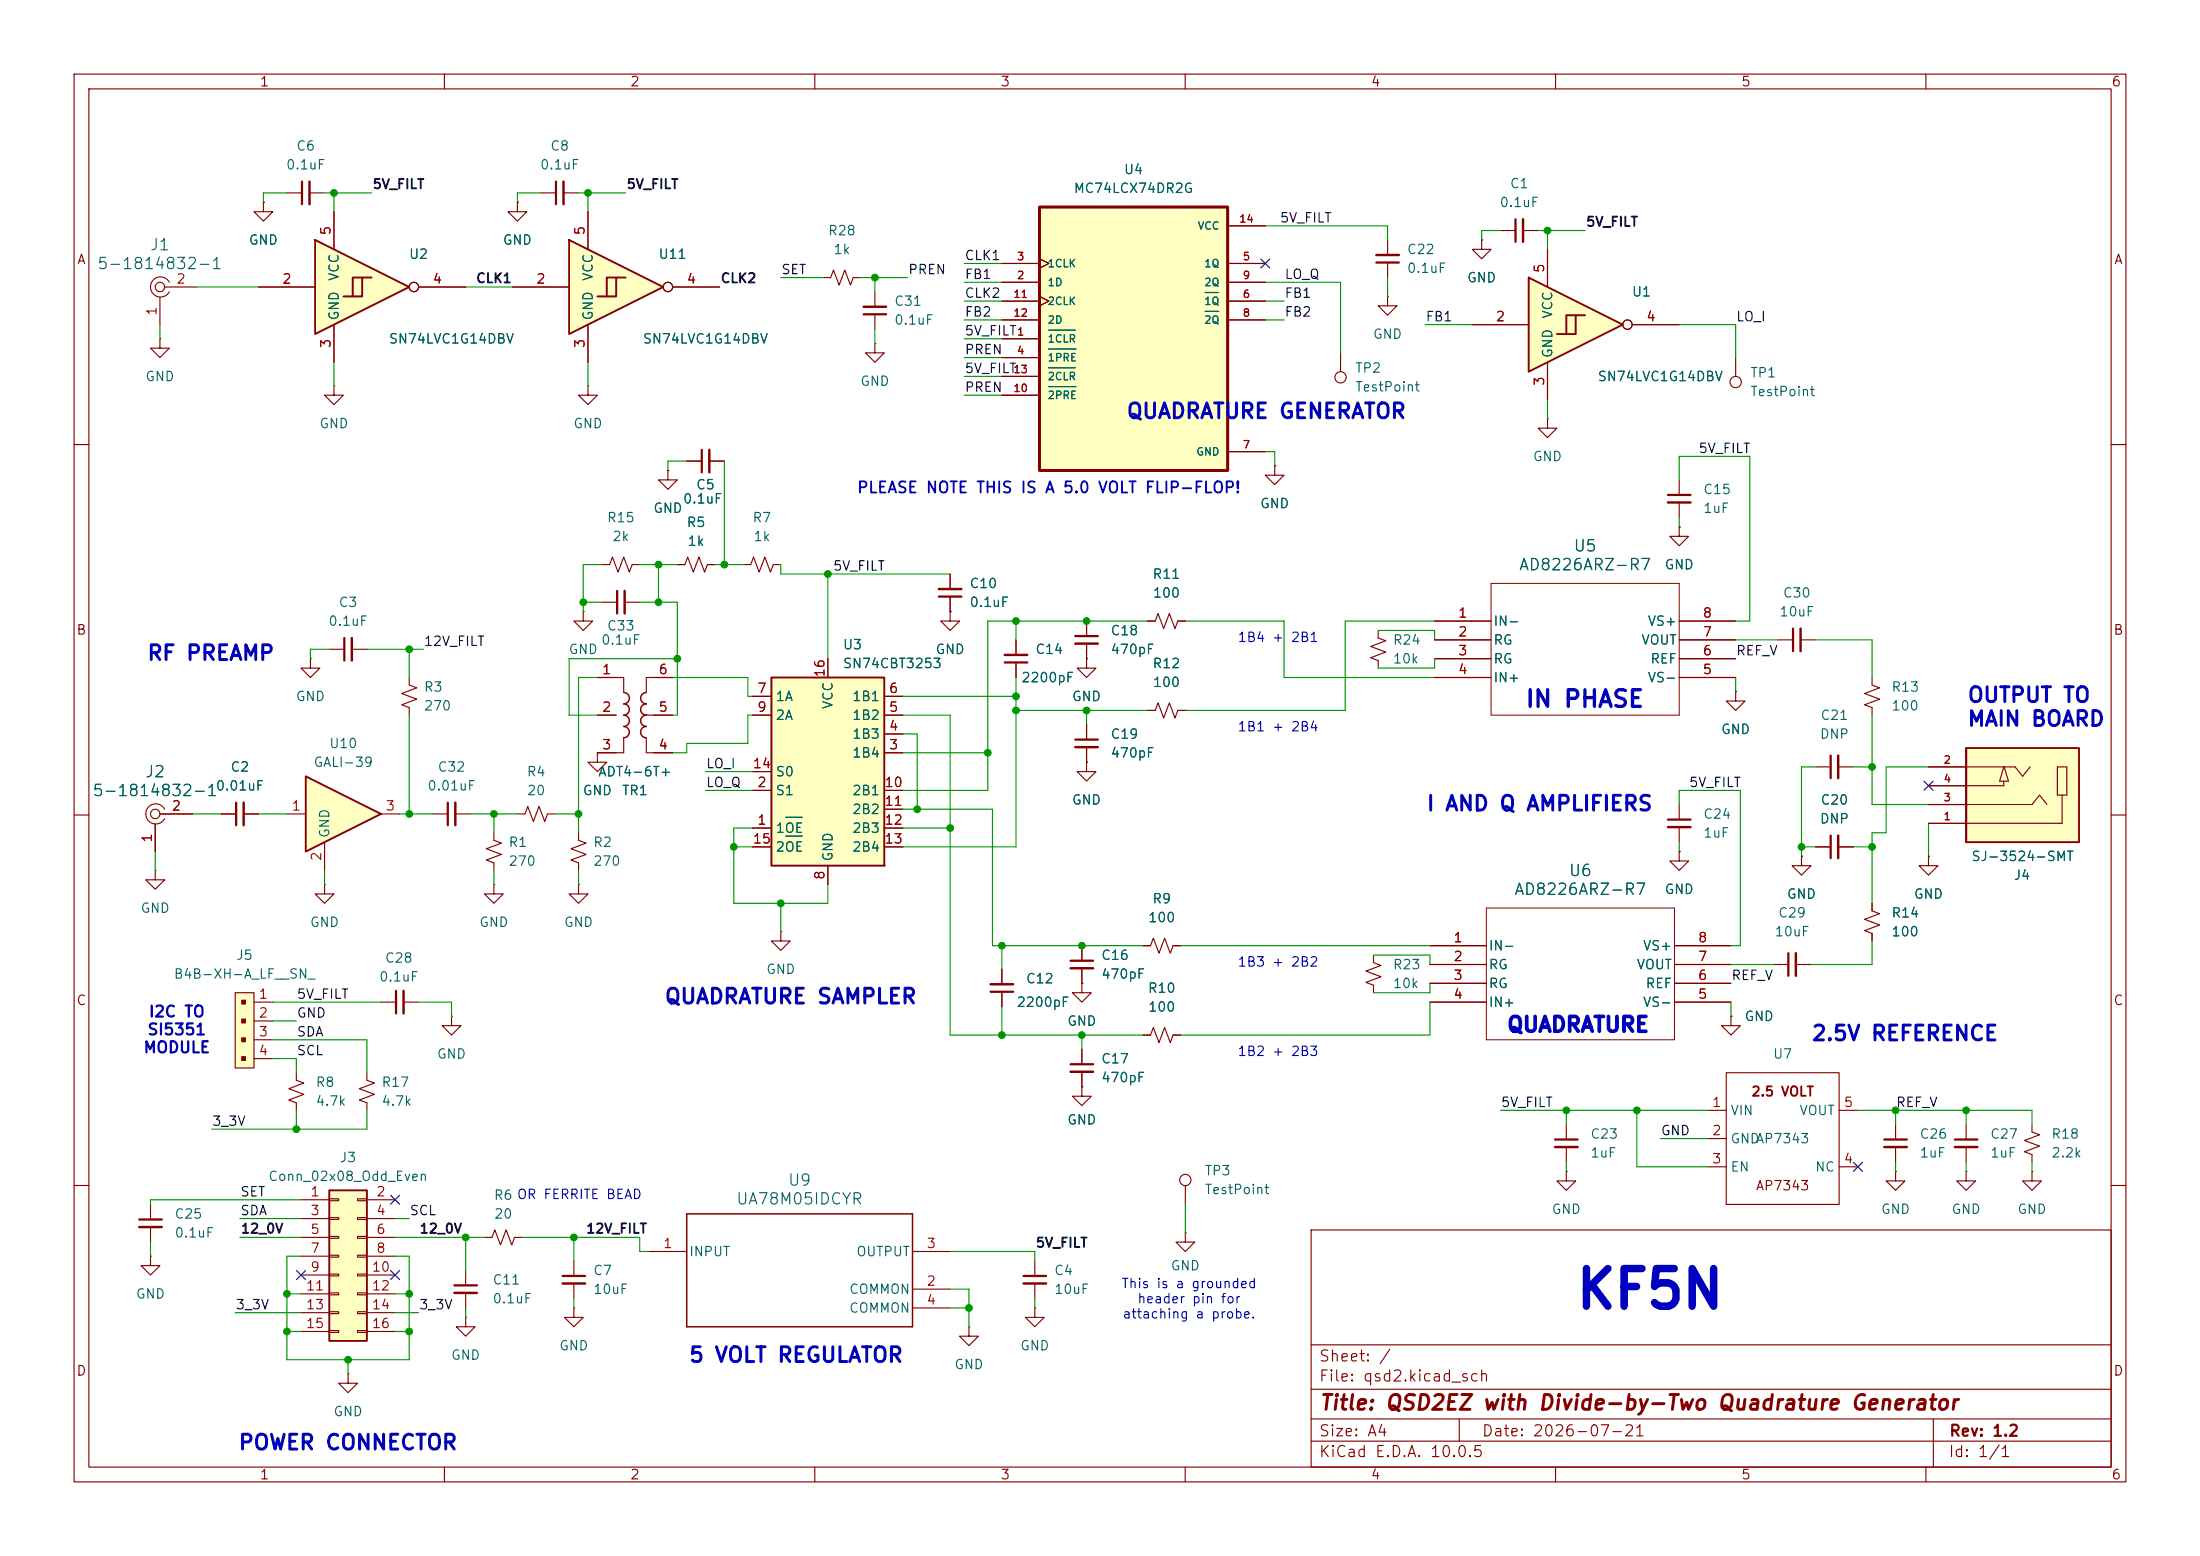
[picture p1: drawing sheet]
<svg xmlns="http://www.w3.org/2000/svg" width="297mm" height="210mm" viewBox="0 0 297 210" stroke-linecap="round" stroke-linejoin="round" font-family="sans-serif">
<g fill="none" stroke="#840000" stroke-width=".15">
<path d="M10 10h277v190h-277zM12 12h273v186h-273zM60 10v2M110 10v2M160 10v2M210 10v2M260 10v2M10 60h2M285 60h2M80.6 91.4h3.6v2.1M80.6 96.5h2.6M81.3 81.3h2"/>
<path d="M84.2 99.6v2h-3.6M84.3 81.3h2.1M87 96.5h3.8M87.2 99.6v2h3.6M90.8 91.4h-3.6v2.1M252.7 91.4v1.1l1 .3-2 .8 2 .8-2 .7 1 .4v1M10 110h2M285 110h2M10 160h2M177 166h108v32h-108zM285 160h2M60 198v2"/>
<path d="M110 198v2M160 198v2M177 194.5h108M177 191.5h108M177 187.5h108M177 181.5h108M197 191.5v3M210 198v2M260 198v2M261 191.5v6.5"/>
</g>
<path d="M84.2 93.5a.77 .77 0 0 1 .8 .7 .77 .77 0 0 1-.8 .8 .76 .76 0 0 1 .8 .8 .76 .76 0 0 1-.8 .7 .77 .77 0 0 1 .8 .8 .77 .77 0 0 1-.8 .8 .76 .76 0 0 1 .8 .7 .76 .76 0 0 1-.8 .8M87.2 95a.76 .76 0 0 0-.7 .8 .76 .76 0 0 0 .7 .7 .76 .76 0 0 0-.7 .8 .76 .76 0 0 0 .7 .7 .77 .77 0 0 0-.7 .8 .77 .77 0 0 0 .7 .8M87.2 93.5a.76 .76 0 0 0-.7 .7 .76 .76 0 0 0 .7 .8" fill="none" stroke="#840000" stroke-width=".2"/>
<path d="M83.3 79.8v3" fill="none" stroke="#840000" stroke-width=".3"/>
<path d="M84.3 79.8v3" fill="none" stroke="#840000" stroke-width=".33"/>
<path d="M265.4 101h15.3v12.7h-15.3z" fill="#ffffc2"/>
<path d="M265.4 101h15.3v12.7h-15.3zM265.4 101v12.7" fill="none" stroke="#840000" stroke-width=".25"/>
<g fill="none" stroke="#840000" stroke-width=".15">
<path d="M118.1 39.4v2M202.6 31.1h2M205.6 31.1h2M118.1 46.4v1.2h1.3l-1.3 1.3-1.3-1.3h1.3M118.1 46.4h.1M118.1 42.4v2.1M81.3 76.2h1l.4-1 .7 2 .8-2 .8 2 .3-1h1.1M90.2 63.5v1.3h1.2l-1.2 1.2-1.3-1.2h1.3M90.2 63.5h.1M91.4 76.2h1.1l.3-1 .8 2 .8-2 .7 2 .4-1h1M92.7 62.2h2M95.8 62.2h2"/>
<path d="M128.3 77.5v2M78.7 82.6v1.2h1.3l-1.3 1.3-1.2-1.3h1.2M78.7 82.6h.1M128.3 80.5v2.1M146.7 88.9v1.3h1.3l-1.3 1.2-1.3-1.2h1.3M146.7 88.9h.1M146.7 97.8v2M154.9 95.9h1.1l.3-1 .8 2 .8-2 .7 2 .4-1h1M186.1 85.1v1l1 .4-2.1 .7 2.1 .8-2.1 .8 1.1 .4v1M78.1 112.4v1l1 .4-2 .8 2 .7-2 .8 1 .4v1M80.6 101.6v1.3h1.3l-1.3 1.2-1.2-1.2h1.2M80.6 101.6h.1"/>
<path d="M146.7 102.9v1.2h1.3l-1.3 1.3-1.3-1.3h1.3M146.7 102.9h.1M146.7 100.8v2.1M260.3 103.5h11.7l1 1.3 1.1-1.3M260.3 108.6h14l1-1.3 1.1 1.3M270.5 103.5l-.5 1.9h1.1l-.5-1.9M270.5 105.4v.6h-10.2M277.7 103.5h1.3v3.8h-1.3zM278.4 107.3v3.8h-18.1M146 132.7v1.3h1.3l-1.3 1.3-1.2-1.3h1.2M146 132.7h.1M146 127.6v2.1"/>
<path d="M146 130.7v2M154.3 139.7h1l.4-1 .8 2 .7-2 .8 2 .4-1h1M154.3 127.6h1l.4-1 .8 2.1 .7-2.1 .8 2.1 .4-1.1h1M185.4 128.9v1l1 .4-2 .8 2 .7-2 .8 1 .4v1M146 146.7v1.3h1.3l-1.3 1.2-1.2-1.2h1.2M146 146.7h.1M146 141.6v2M146 144.7v2M211.5 158.1v1.3h1.2l-1.2 1.3-1.3-1.3h1.3M211.5 158.1h.1M139.7 170.2v2M139.7 173.2v2.1"/>
<path d="M160 166.4v1.2h1.3l-1.3 1.3-1.3-1.3h1.3M160 166.4h.1M160 160v2.6"/>
<circle cx="160" cy="159.3" r=".76"/>
</g>
<path d="M204.6 29.6v3M116.6 42.4h3M94.7 60.7v3.1M126.7 80.5h3.1M145.2 99.8h3M144.5 129.7h3.1M144.5 143.6h3.1M138.2 172.2h3" fill="none" stroke="#840000" stroke-width=".3"/>
<path d="M205.6 29.6v3M116.6 41.4h3M95.8 60.7v3.1M126.7 79.5h3.1M145.2 100.8h3M144.5 130.7h3.1M144.5 144.7h3.1M138.2 173.2h3" fill="none" stroke="#840000" stroke-width=".33"/>
<path d="M42.5 32.4l12.7 6.3-12.7 6.4z" fill="#ffffc2"/>
<path d="M42.5 32.4l12.7 6.3-12.7 6.4zM48.9 37.5v2.5h-2.5M50.2 37.5h-2.6v2.5" fill="none" stroke="#840000" stroke-width=".25"/>
<g fill="none" stroke="#840000" stroke-width=".15">
<path d="M22.2 38.7h4.5M22.9 38.1a1.35 1.35 0 0 0-2.1-.4 1.35 1.35 0 0 0 0 2.1 1.35 1.35 0 0 0 2.1-.4M34.9 38.7h7.6M35.6 27.3v1.3h1.2l-1.2 1.2-1.3-1.2h1.3M35.6 27.3h.1M38.7 26h2.1M41.8 26h2M45.1 28.6v5.1M56.5 38.7h6.4M69.8 27.3v1.3h1.3l-1.3 1.2-1.2-1.2h1.2M69.8 27.3h.1M73 26h2.1"/>
<path d="M76.1 26h2M111.1 37.5h1l.4-1.1 .8 2.1 .7-2.1 .8 2.1 .4-1h1M21.6 45.7v1.3h1.3l-1.3 1.3-1.3-1.3h1.3M21.6 45.7h.1M21.6 40.1v3.7M45.1 52.1v1.2h1.3l-1.3 1.3-1.3-1.3h1.3M45.1 52.1h.1M45.1 43.8v5.1M128.3 82.6v1.2h1.2l-1.2 1.3-1.3-1.3h1.3M128.3 82.6h.1M234.3 93.3v1.3h1.3l-1.3 1.3-1.3-1.3h1.3M234.3 93.3h.1"/>
<path d="M243.2 115.6v1.2h1.3l-1.3 1.3-1.3-1.3h1.3M243.2 115.6h.1M245.1 114.3h2M245.1 103.5h2M248.2 114.3h2M248.2 103.5h2M233.7 137.2v1.2h1.2l-1.2 1.3-1.3-1.3h1.3M233.7 137.2h.1M239.4 130.2h2M242.4 130.2h2.1M211.5 151.8v2M211.5 154.8v2"/>
<path d="M230.5 149.9h2.5M230.5 153.7h2.5M230.5 157.5h2.5M233 144.8h15.3v17.8h-15.3zM248.3 149.9h2.5M248.3 157.5h2.5M255.9 158.1v1.3h1.3l-1.3 1.3-1.3-1.3h1.3M255.9 158.1h.1M255.9 151.8v2M255.9 154.8v2M265.4 158.1v1.3h1.3l-1.3 1.3-1.2-1.3h1.2M265.4 158.1h.1"/>
<path d="M265.4 151.8v2M265.4 154.8v2M274.3 158.1v1.3h1.3l-1.3 1.3-1.3-1.3h1.3M274.3 158.1h.1M274.3 151.8v1l1 .4-2 .7 2 .8-2 .7 1 .4v1"/>
<circle cx="21.6" cy="38.7" r=".63"/>
<circle cx="55.9" cy="38.7" r=".63"/>
</g>
<path d="M40.8 24.5v3.1M75.1 24.5v3.1M247.1 102v3M247.1 112.8v3M241.4 128.7v3M209.9 153.8h3.1M254.4 153.8h3M263.9 153.8h3.1" fill="none" stroke="#840000" stroke-width=".3"/>
<path d="M41.8 24.5v3.1M76.1 24.5v3.1M248.2 102v3M248.2 112.8v3M242.4 128.7v3M209.9 154.8h3.1M254.4 154.8h3M263.9 154.8h3.1" fill="none" stroke="#840000" stroke-width=".33"/>
<path d="M76.8 32.4l12.7 6.3-12.7 6.4z" fill="#ffffc2"/>
<path d="M76.8 32.4l12.7 6.3-12.7 6.4zM83.2 37.5v2.5h-2.6M84.5 37.5h-2.6v2.5" fill="none" stroke="#840000" stroke-width=".25"/>
<g fill="none" stroke="#840000" stroke-width=".15">
<path d="M69.2 38.7h7.6M79.4 28.6v5.1M90.8 38.7h6.4M79.4 52.1v1.2h1.2l-1.2 1.3-1.3-1.3h1.3M79.4 52.1h.1M79.4 43.8v5.1M187.3 40v1.3h1.3l-1.3 1.2-1.2-1.2h1.2M187.3 40h.1M208.9 56.5v1.3h1.3l-1.3 1.3-1.3-1.3h1.3M208.9 56.5h.1M226.7 64.8v2M226.7 67.8v2.1"/>
<path d="M55.2 91.4v1.1l1.1 .3-2.1 .8 2.1 .8-2.1 .7 1 .4v1M146.7 83.8v2.1M146.7 86.9v2M240 86.4h2.1M243.1 86.4h2M226.7 114.9v1.3h1.3l-1.3 1.3-1.3-1.3h1.3M226.7 114.9h.1M226.7 108.6v2M226.7 111.6v2.1M260.3 115.6v1.2h1.3l-1.3 1.3-1.2-1.3h1.2M260.3 115.6h.1M193 127.6h7.7"/>
<path d="M193 130.2h7.7M193 132.7h7.7M193 135.3h7.7M226.1 127.6h7.6M226.1 130.2h7.6M226.1 132.7h7.6M226.1 135.3h7.6M252.7 121.9v1l1 .4-2 .8 2 .7-2 .8 1 .4v1M62.9 171.5v2M62.9 174.5v2M65.4 167h1l.4-1 .8 2 .7-2 .8 2 .4-1h1M87.6 168.9h5.1"/>
<path d="M123.2 168.9h5.1M123.2 174h5.1M123.2 176.5h5.1"/>
<circle cx="90.2" cy="38.7" r=".63"/>
</g>
<path d="M200.7 122.6h25.4v17.7h-25.4z" fill="none" stroke="#840000" stroke-width=".14"/>
<path d="M225.2 66.8h3M145.2 85.9h3M242.1 84.8v3.1M225.2 110.6h3M61.3 173.5h3.1" fill="none" stroke="#840000" stroke-width=".3"/>
<path d="M225.2 67.8h3M145.2 86.9h3M243.1 84.8v3.1M225.2 111.6h3M61.3 174.5h3.1" fill="none" stroke="#840000" stroke-width=".33"/>
<path d="M92.7 163.8h30.5v15.3h-30.5z" fill="none" stroke="#840000" stroke-width=".2"/>
<path d="M41.3 104.8l10.1 5.1-10.1 5z" fill="#ffffc2"/>
<path d="M41.3 104.8l10.1 5.1-10.1 5z" fill="none" stroke="#840000" stroke-width=".25"/>
<path d="M100.3 76.2h1l.4-1 .8 2 .8-2 .7 2 .4-1h1M226.7 71.1v1.3h1.3l-1.3 1.3-1.3-1.3h1.3M226.7 71.1h.1M41.9 88.9v1.3h1.3l-1.3 1.2-1.3-1.2h1.3M41.9 88.9h.1M38.7 109.9h2.6M43.8 113.7v3.8M51.4 109.9h2.6" fill="none" stroke="#840000" stroke-width=".15"/>
<path d="M206.4 37.5l12.7 6.3-12.7 6.4z" fill="#ffffc2"/>
<path d="M206.4 37.5l12.7 6.3-12.7 6.4zM212.7 42.5v2.6h-2.5M214 42.5h-2.5v2.6" fill="none" stroke="#840000" stroke-width=".25"/>
<g fill="none" stroke="#840000" stroke-width=".15">
<path d="M208.9 33.7v5M198.8 43.8h7.6M208.9 48.9v5.1M220.3 43.8h6.4M234.3 48.3v2.5M44.4 87.6h2.1M47.5 87.6h2M154.9 83.8h1.1l.3-1 .8 2 .8-2 .7 2 .4-1h1M21 111.3v3.6M21.6 109.9h4.4M22.2 109.2a1.35 1.35 0 0 0-2-.4 1.35 1.35 0 0 0 0 2.1 1.35 1.35 0 0 0 2-.4M139.7 176.5v1.3h1.3l-1.3 1.3-1.3-1.3h1.3"/>
<path d="M139.7 176.5h.1"/>
<circle cx="219.7" cy="43.8" r=".63"/>
<circle cx="234.3" cy="51.6" r=".76"/>
<circle cx="21" cy="109.9" r=".63"/>
</g>
<path d="M46.5 86.1v3.1" fill="none" stroke="#840000" stroke-width=".3"/>
<path d="M47.5 86.1v3.1" fill="none" stroke="#840000" stroke-width=".33"/>
<path d="M44.4 160.7h5.1v20.3h-5.1z" fill="#ffffc2"/>
<path d="M44.4 160.7h5.1v20.3h-5.1z" fill="none" stroke="#840000" stroke-width=".25"/>
<g fill="none" stroke="#840000" stroke-width=".15">
<path d="M187.3 32.4v2M187.3 35.4v2.1M200 32.4v1.3h1.3l-1.3 1.2-1.2-1.2h1.2M200 32.4h.1M193.7 83.8h7.6M193.7 86.4h7.6M193.7 88.9h7.6M193.7 91.4h7.6M226.7 83.8h7.6M226.7 86.4h7.6M226.7 88.9h7.6M226.7 91.4h7.6"/>
<path d="M21 117.5v1.2h1.2l-1.2 1.3-1.3-1.3h1.3M21 117.5h.1M29.8 109.9h2.1M32.9 109.9h2M69.8 109.9h1.1l.3-1.1 .8 2.1 .8-2.1 .7 2.1 .4-1h1M40 144.8v1l1 .4-2 .7 2 .8-2 .8 1 .3v1.1M20.3 162.6v2M20.3 165.6v2M40.6 161.9h3.8M40.6 164.5h3.8M40.6 167h3.8M40.6 169.5h3.8"/>
<path d="M40.6 172.1h3.8M40.6 174.6h3.8M40.6 177.2h3.8M40.6 179.7h3.8M44.4 161.8h1.3v.3h-1.3zM44.4 164.3h1.3v.3h-1.3zM44.4 166.9h1.3v.2h-1.3zM44.4 169.4h1.3v.3h-1.3zM44.4 172h1.3v.2h-1.3zM44.4 174.5h1.3v.3h-1.3zM44.4 177h1.3v.3h-1.3zM44.4 179.6h1.3v.2h-1.3z"/>
<path d="M48.3 161.8h1.2v.3h-1.2zM48.3 164.3h1.2v.3h-1.2zM48.3 166.9h1.2v.2h-1.2zM48.3 169.4h1.2v.3h-1.2zM48.3 172h1.2v.2h-1.2zM48.3 174.5h1.2v.3h-1.2zM48.3 177h1.2v.3h-1.2zM48.3 179.6h1.2v.2h-1.2zM49.5 161.9h3.8M49.5 164.5h3.8M49.5 167h3.8M49.5 169.5h3.8"/>
<path d="M49.5 172.1h3.8M49.5 174.6h3.8M49.5 177.2h3.8M49.5 179.7h3.8M62.9 177.8v1.3h1.2l-1.2 1.2-1.3-1.2h1.3M62.9 177.8h.1M77.5 176.5v1.3h1.2l-1.2 1.3-1.3-1.3h1.3M77.5 176.5h.1M77.5 170.2v2M77.5 173.2v2.1M130.8 179.1v1.2h1.3l-1.3 1.3-1.3-1.3h1.3M130.8 179.1h.1"/>
</g>
<path d="M185.8 35.4h3M31.9 108.3v3.1M18.8 164.6h3M75.9 172.2h3.1" fill="none" stroke="#840000" stroke-width=".3"/>
<path d="M185.8 34.4h3M32.9 108.3v3.1M18.8 165.6h3M75.9 173.2h3.1" fill="none" stroke="#840000" stroke-width=".33"/>
<path d="M201.3 78.7h25.4v17.8h-25.4z" fill="none" stroke="#840000" stroke-width=".14"/>
<path d="M104.1 91.4h15.3v25.4h-15.3z" fill="#ffffc2"/>
<path d="M104.1 91.4h15.3v25.4h-15.3z" fill="none" stroke="#840000" stroke-width=".25"/>
<g fill="none" stroke="#840000" stroke-width=".15">
<path d="M101.6 96.5h2.5M101.6 94h2.5M111.8 88.9v2.5M119.4 99.1h2.5M119.4 96.5h2.5M119.4 94h2.5M137.2 86.4v2M137.2 89.4v2M58.4 109.9h2.1M61.5 109.9h2M66.7 112.4v1l1 .4-2 .8 2 .7-2 .8 1 .4v1M101.6 111.8h2.5"/>
<path d="M101.6 106.7h2.5M101.6 114.3h2.5M101.6 104.1h2.5M111.8 116.8v2.6M119.4 116.8h.1M119.4 111.8h2.5M119.4 106.7h2.5M119.4 101.6h2.5M119.4 109.2h2.5M119.4 114.3h2.5M20.3 169.5v1.3h1.3l-1.3 1.3-1.3-1.3h1.3M20.3 169.5h.1"/>
</g>
<path d="M106.1 110.3h2.2M106.1 112.9h2.2" fill="none" stroke="#006464" stroke-width=".15"/>
<path d="M135.6 89.4h3.1M60.5 108.3v3.1" fill="none" stroke="#840000" stroke-width=".3"/>
<path d="M135.6 88.4h3.1M61.5 108.3v3.1" fill="none" stroke="#840000" stroke-width=".33"/>
<path d="M31.7 134h2.6v10.1h-2.6z" fill="#ffffc2"/>
<g fill="none" stroke="#840000" stroke-width=".15">
<path d="M181 47.6v2.6M43.8 119.4v1.3h1.3l-1.3 1.2-1.3-1.2h1.3M43.8 119.4h.1M78.1 119.4v1.3h1.3l-1.3 1.2-1.3-1.2h1.3M78.1 119.4h.1M31.7 134h2.6v10.1h-2.6zM34.3 135.3h2.5M34.3 137.8h2.5M105.4 125.7v1.3h1.3l-1.3 1.3-1.3-1.3h1.3M105.4 125.7h.1M34.3 140.3h2.5M34.3 142.9h2.5"/>
<path d="M47 185.4v1.3h1.3l-1.3 1.3-1.3-1.3h1.3M47 185.4h.1"/>
<circle cx="181" cy="50.9" r=".76"/>
</g>
<g fill="#840000" stroke="#840000" stroke-width=".15">
<path d="M32.6 135h.5v.5h-.5z"/>
<path d="M32.6 137.5h.5v.5h-.5z"/>
<path d="M32.6 140.1h.5v.5h-.5z"/>
<path d="M32.6 142.6h.5v.5h-.5z"/>
</g>
<path d="M140.3 27.9h25.4v35.6h-25.4z" fill="#ffffc2"/>
<path d="M140.3 27.9h25.4v35.6h-25.4z" fill="none" stroke="#840000" stroke-width=".41"/>
<g fill="none" stroke="#840000" stroke-width=".15">
<path d="M34.9 38.7h7.6M35.6 27.3h.1M45.1 28.6v5.1M56.5 38.7h6.4M69.2 38.7h7.6M69.8 27.3h.1M79.4 28.6v5.1M90.8 38.7h6.4M135.3 38.1h5M135.3 35.6h5M140.3 34.9l1.3 .7-1.3 .6M165.7 38.1h5.1"/>
<path d="M165.7 35.6h5.1M165.7 30.5h5.1M200 32.4h.1M208.9 33.7v5M45.1 43.8v5.1M79.4 43.8v5.1M135.3 45.7h5M135.3 48.3h5M135.3 40.6h5M135.3 43.2h5M135.3 53.3h5M135.3 50.8h5"/>
<path d="M140.3 40l1.3 .6-1.3 .7M165.7 40.6h5.1M165.7 43.2h5.1M198.8 43.8h7.6M208.9 48.9v5.1M220.3 43.8h6.4M90.2 63.5h.1M91.4 76.2h1.1M92.7 62.2h2M95.5 76.2h1M95.8 62.2h2M128.3 77.5v2"/>
<path d="M165.7 61h5.1M172.1 62.9v1.2h1.3l-1.3 1.3-1.3-1.3h1.3M172.1 62.9h.1M226.7 71.1h.1M80.6 91.4h2.6M80.6 96.5h2.6M88.3 91.4h2.5M88.3 96.5h2.5M101.6 96.5h2.5M101.6 94h2.5M111.8 88.9v2.5M119.4 99.1h2.5"/>
<path d="M119.4 96.5h2.5M119.4 94h2.5M128.3 82.6h.1M128.3 80.5v2.1M137.2 86.4v2M137.2 89.4v2M146.7 88.9h.1M146.7 83.8v2.1M146.7 86.9v2M146.7 97.8v2M154.9 83.8h1.1M154.9 95.9h1.1"/>
<path d="M159 83.8h1M159 95.9h1M193.7 83.8h7.6M193.7 86.4h7.6M193.7 88.9h7.6M193.7 91.4h7.6M226.7 83.8h7.6M226.7 86.4h7.6M226.7 88.9h7.6M226.7 91.4h7.6M234.3 93.3h.1M21 111.3v3.6"/>
<path d="M21.6 109.9h4.4M29.8 109.9h2.1M32.9 109.9h2M66.7 119.4v1.3h1.2l-1.2 1.2-1.3-1.2h1.3M66.7 119.4h.1M80.6 101.6h.1M80.6 101.6h2.6M88.3 101.6h2.5M101.6 114.3h2.5M101.6 111.8h2.5M101.6 106.7h2.5M101.6 104.1h2.5"/>
<path d="M111.8 116.8v2.6M119.4 114.3h2.5M119.4 111.8h2.5M119.4 106.7h2.5M119.4 101.6h2.5M119.4 109.2h2.5M146.7 102.9h.1M146.7 100.8v2.1M226.7 114.9h.1M243.2 115.6h.1M245.1 114.3h2M248.2 114.3h2"/>
<path d="M260.3 115.6h.1M260.3 111.1h5.1M260.3 103.5h5.1M260.3 108.6h5.1M260.3 106h5.1M51.4 135.3h2.1M54.5 135.3h2M61 137.2v1.2h1.2l-1.2 1.3-1.3-1.3h1.3M61 137.2h.1M135.3 130.8v2M135.3 133.9v2M146 132.7h.1"/>
<path d="M146 127.6v2.1M146 130.7v2M154.3 127.6h1M154.3 139.7h1M158.4 127.6h1M158.4 139.7h1M193 135.3h7.7M193 127.6h7.7M193 130.2h7.7M193 132.7h7.7M226.1 135.3h7.6M226.1 127.6h7.6"/>
<path d="M226.1 130.2h7.6M226.1 132.7h7.6M233.7 137.2h.1M252.7 121.9v1M252.7 126v1M49.5 144.8v1l1 .4-2 .7 2 .8-2 .8 1 .3v1.1M146 146.7h.1M146 141.6v2M146 144.7v2"/>
<circle cx="55.9" cy="38.7" r=".63"/>
<circle cx="90.2" cy="38.7" r=".63"/>
<circle cx="219.7" cy="43.8" r=".63"/>
</g>
<path d="M162.7 39.5h1.8M141.6 44.6h3.6M141.6 47.1h3.7M141.6 52.2h3.7M141.6 49.6h3.6M162.7 42h1.8M106.1 110.3h2.2M106.1 112.9h2.2" fill="none" stroke="#006464" stroke-width=".15"/>
<path d="M53.5 133.7v3.1M133.7 133.9h3.1" fill="none" stroke="#840000" stroke-width=".3"/>
<path d="M54.5 133.7v3.1M133.7 132.8h3.1" fill="none" stroke="#840000" stroke-width=".33"/>
<g fill="none" stroke="#009600" stroke-width=".15">
<path d="M26.7 38.7h8.2M38.7 26h-3.1v1.3M43.8 26h6.4M45.1 26v2.6M62.9 38.7h6.3M73 26h-3.2v1.3M78.1 26h6.4M79.4 26v2.6M105.4 37.5h5.7M116.2 37.5h6.4M118.1 37.5v1.9M130.2 38.1h5.1"/>
<path d="M130.2 35.6h5.1M170.8 38.1h10.2v9.5M170.8 30.5h16.5v1.9M187.3 37.5v2.5M202.6 31.1h-2.6v1.3M207.6 31.1h6.4M208.9 31.1v2.6M21.6 43.8v1.9M45.1 48.9v3.2M79.4 48.9v3.2M118.1 44.5v1.9M130.2 40.6h5.1"/>
<path d="M130.2 43.2h5.1M130.2 45.7h5.1M130.2 48.3h5.1M130.2 50.8h5.1M130.2 53.3h5.1M170.8 40.6h2.6M170.8 43.2h2.6M192.4 43.8h6.4M208.9 54v2.5M226.7 43.8h7.6v4.5M81.3 76.2h-2.6v6.4M86.4 76.2h5"/>
<path d="M88.9 76.2v5.1M92.7 62.2h-2.5v1.3M96.5 76.2h3.8M97.8 62.2v14M105.4 76.2v1.3h22.9M111.8 77.5v11.4M170.8 61h1.3v1.9M226.7 64.8v-3.2h9.5v22.2h-1.9M226.7 69.9v1.2M44.4 87.6h-2.5v1.3M49.5 87.6h7.6M55.2 87.6v3.8"/>
<path d="M55.2 96.5v13.4M78.7 81.3h2.6M80.6 91.4h-2.5v21M86.4 81.3h5v15.2h-.6M90.8 91.4h10.2v2.6h.6M91.4 88.9h-14.6v7.6h3.8M101.6 96.5h-.6v3.8h-8.3v1.3h-1.9M121.9 96.5h6.4v43.2h26M121.9 99.1h1.9v10.1M121.9 94h15.3M137.2 83.8v2.6M137.2 91.4v22.9h-15.3"/>
<path d="M137.2 95.9h17.7M146.7 95.9v1.9M154.9 83.8h-21.6v22.9h-11.4M160 83.8h13.4v7.6h20.3M186.1 85.1h7.6v1.3M193.7 83.8h-12.1v12.1h-21.6M193.7 88.9v1.3h-7.6M234.3 86.4h5.7M234.3 91.4v1.9M245.1 86.4h7.6v5M252.7 96.5v12.1h7.6M21 114.9v2.6"/>
<path d="M26 109.9h3.8M34.9 109.9h3.8M43.8 117.5v1.9M54 109.9h4.4M63.5 109.9h6.3M66.7 109.9v2.5M66.7 117.5v1.9M74.9 109.9h3.2M78.1 117.5v1.9M95.2 106.7h6.4M95.2 104.1h6.4M99.1 114.3h2.5"/>
<path d="M101.6 111.8h-2.5v10.1h12.7v-2.5M121.9 109.2h12.1v18.4h20.3M121.9 111.8h6.4M121.9 101.6h11.4M226.7 108.6v-1.9h8.2v20.9h-1.2M226.7 113.7v1.2M243.2 114.3h1.9M245.1 103.5h-1.9v12.1M250.2 114.3h2.5M250.2 103.5h2.5M260.3 103.5h-5.7v8.9h-1.9v9.5M260.3 111.1v4.5"/>
<path d="M36.8 135.3h14.6M36.8 137.8h3.2M56.5 135.3h4.5v1.9M105.4 121.9v3.8M135.3 127.6v3.2M135.3 135.9v3.8M146 139.7v1.9M159.4 127.6h33.6M185.4 128.9h7.6v1.3M193 135.3v4.4h-33.6M193 132.7v1.3h-7.6M233.7 135.3v1.9"/>
<path d="M233.7 130.2h5.7M252.7 127v3.2h-8.2M36.8 140.3h12.7v4.5M36.8 142.9h3.2v1.9M40 149.9v2.5M49.5 149.9v2.5h-20.9M202.6 149.9h27.9M211.5 149.9v1.9M211.5 156.8v1.3M221 149.9v7.6h9.5M224.2 153.7h6.3M250.8 149.9h23.5v1.9"/>
<path d="M255.9 149.9v1.9M255.9 156.8v1.3M265.4 149.9v1.9M265.4 156.8v1.3M274.3 156.8v1.3M20.3 167.6v1.9M31.7 177.2h8.9M32.4 167h8.2M32.4 164.5h8.2M38.7 174.6h1.9M38.7 179.7h1.9M40.6 169.5h-1.9v14h16.5v-14h-1.9"/>
<path d="M40.6 161.9h-20.3v.7M53.3 167h12.1M53.3 164.5h1.9M53.3 174.6h1.9M53.3 179.7h1.9M53.3 177.2h3.2M62.9 167v4.5M62.9 176.5v1.3M70.5 167h15.9v1.9h1.2M77.5 167v3.2M77.5 175.3v1.2M128.3 174h2.5v5.1"/>
<path d="M128.3 176.5h2.5M128.3 168.9h11.4v1.3M139.7 175.3v1.2M160 162.6v3.8M47 183.5v1.9"/>
</g>
<path d="M170.2 35l1.2 1.2M171.4 35l-1.2 1.2M259.7 105.4l1.3 1.3M261 105.4l-1.3 1.3M250.2 156.9l1.2 1.2M251.4 156.9l-1.2 1.2M40 171.5l1.2 1.2M41.2 171.5l-1.2 1.2M52.7 161.3l1.2 1.2M52.7 171.5l1.2 1.2M53.9 161.3l-1.2 1.2M53.9 171.5l-1.2 1.2" fill="none" stroke="#000084" stroke-width=".15"/>
<g fill="#009600" stroke="#009600" stroke-width=".14">
<circle cx="208.9" cy="31.1" r=".46"/>
<circle cx="146.7" cy="83.8" r=".46"/>
<circle cx="111.8" cy="77.5" r=".46"/>
<circle cx="97.8" cy="76.2" r=".46"/>
<circle cx="137.2" cy="83.8" r=".46"/>
<circle cx="118.1" cy="37.5" r=".46"/>
<circle cx="146.7" cy="95.9" r=".46"/>
<circle cx="123.8" cy="109.2" r=".46"/>
<circle cx="137.2" cy="95.9" r=".46"/>
<circle cx="133.3" cy="101.6" r=".46"/>
<circle cx="135.3" cy="127.6" r=".46"/>
<circle cx="137.2" cy="94" r=".46"/>
<circle cx="128.3" cy="111.8" r=".46"/>
<circle cx="252.7" cy="103.5" r=".46"/>
<circle cx="252.7" cy="114.3" r=".46"/>
<circle cx="243.2" cy="114.3" r=".46"/>
<circle cx="255.9" cy="149.9" r=".46"/>
<circle cx="265.4" cy="149.9" r=".46"/>
<circle cx="211.5" cy="149.9" r=".46"/>
<circle cx="221" cy="149.9" r=".46"/>
<circle cx="55.2" cy="87.6" r=".46"/>
<circle cx="55.2" cy="109.9" r=".46"/>
<circle cx="130.8" cy="176.5" r=".46"/>
<circle cx="77.5" cy="167" r=".46"/>
<circle cx="40" cy="152.4" r=".46"/>
<circle cx="38.7" cy="174.6" r=".46"/>
<circle cx="38.7" cy="179.7" r=".46"/>
<circle cx="47" cy="183.5" r=".46"/>
<circle cx="55.2" cy="174.6" r=".46"/>
<circle cx="55.2" cy="179.7" r=".46"/>
<circle cx="62.9" cy="167" r=".46"/>
<circle cx="146" cy="139.7" r=".46"/>
<circle cx="135.3" cy="139.7" r=".46"/>
<circle cx="146" cy="127.6" r=".46"/>
<circle cx="105.4" cy="121.9" r=".46"/>
<circle cx="45.1" cy="26" r=".46"/>
<circle cx="79.4" cy="26" r=".46"/>
<circle cx="78.7" cy="81.3" r=".46"/>
<circle cx="88.9" cy="81.3" r=".46"/>
<circle cx="88.9" cy="76.2" r=".46"/>
<circle cx="91.4" cy="88.9" r=".46"/>
<circle cx="99.1" cy="114.3" r=".46"/>
<circle cx="78.1" cy="109.9" r=".46"/>
<circle cx="66.7" cy="109.9" r=".46"/>
</g>
<text font-size="5.1" fill="#0000c2" x="212.5" y="177.8">KF5N</text>
<text font-size="2.3" fill="#0000c2" x="205.8" y="96">IN PHASE</text>
<g font-size="2" fill="#0000c2">
<text x="152" y="57">QUADRATURE GENERATOR</text>
<text x="19.7" y="89.6">RF PREAMP</text>
<text x="265.5" y="95.3">OUTPUT TO</text>
<text x="265.5" y="98.5">MAIN BOARD</text>
<text x="192.5" y="109.9">I AND Q AMPLIFIERS</text>
<text x="89.6" y="136">QUADRATURE SAMPLER</text>
<text x="203.3" y="139.8">QUADRATURE</text>
<text x="244.5" y="141">2.5V REFERENCE</text>
<text x="92.9" y="184.4">5 VOLT REGULATOR</text>
<text x="32.1" y="196.2">POWER CONNECTOR</text>
</g>
<text font-size="2" fill="#840000" x="178" y="190.8">Title: QSD2EZ with Divide-by-Two Quadrature Generator</text>
<g font-size="1.5" fill="#006464">
<text x="20.1" y="34.2">J1</text>
<text x="13" y="36.7">5-1814832-1</text>
<text x="205" y="77.4">AD8226ARZ-R7</text>
<text x="212.3" y="74.8">U5</text>
<text x="12.4" y="107.8">5-1814832-1</text>
<text x="19.5" y="105.3">J2</text>
<text x="211.7" y="118.6">U6</text>
<text x="204.3" y="121.2">AD8226ARZ-R7</text>
<text x="106.3" y="160.4">U9</text>
<text x="99.3" y="163">UA78M05IDCYR</text>
</g>
<g font-size="1.5" fill="#0000c2">
<text x="115.6" y="66.9">PLEASE NOTE THIS IS A 5.0 VOLT FLIP-FLOP!</text>
<text x="20" y="137.7">I2C TO</text>
<text x="19.3" y="142.5">MODULE</text>
<text x="19.8" y="140.1">SI5351</text>
</g>
<g font-size="1.5" fill="#840000">
<text x="178" y="184.1">Sheet: /</text>
<text x="178" y="186.8">File: qsd2.kicad_sch</text>
<text x="178" y="197">KiCad E.D.A. 10.0.5</text>
<text x="178" y="194.2">Size: A4</text>
<text x="200" y="194.2">Date: 2026-07-21</text>
<text x="263" y="197">Id: 1/1</text>
<text x="263" y="194.2">Rev: 1.2</text>
</g>
<g font-size="1.3" fill="#840000">
<text x="35" y="12">1</text>
<text x="85" y="12">2</text>
<text x="135" y="12">3</text>
<text x="185" y="12">4</text>
<text x="235" y="12">5</text>
<text x="285" y="12">6</text>
<text x="10.3" y="36">A</text>
<text x="285.3" y="36">A</text>
<text x="10.2" y="86">B</text>
<text x="285.2" y="86">B</text>
<text x="10.2" y="136">C</text>
<text x="285.2" y="136">C</text>
<text x="236.3" y="148.3">2.5 VOLT</text>
<text x="236.9" y="161">AP7343</text>
<text x="10.2" y="186">D</text>
<text x="285.2" y="186">D</text>
<text x="35" y="200">1</text>
<text x="85" y="200">2</text>
<text x="135" y="200">3</text>
<text x="185" y="200">4</text>
<text x="235" y="200">5</text>
<text x="285" y="200">6</text>
</g>
<g font-size="1.3" fill="#006464">
<text x="38.5" y="23.2">0.1uF</text>
<text x="39.9" y="20.6">C6</text>
<text x="72.8" y="23.2">0.1uF</text>
<text x="74.2" y="20.6">C8</text>
<text x="151.6" y="23.8">U4</text>
<text x="144.9" y="26.4">MC74LCX74DR2G</text>
<text x="202.4" y="28.3">0.1uF</text>
<text x="203.7" y="25.7">C1</text>
<text x="33.5" y="33.3">GND</text>
<text x="55.1" y="35.3">U2</text>
<text x="67.8" y="33.3">GND</text>
<text x="88.8" y="35.3">U11</text>
<text x="111.7" y="32.1">R28</text>
<text x="112.4" y="34.6">1k</text>
<text x="189.8" y="34.6">C22</text>
<text x="46" y="38" transform="rotate(-90 46 38)">VCC</text>
<text x="80.3" y="38" transform="rotate(-90 80.3 38)">VCC</text>
<text x="120.6" y="41.6">C31</text>
<text x="189.8" y="37.2">0.1uF</text>
<text x="198" y="38.4">GND</text>
<text x="220.2" y="40.3">U1</text>
<text x="46" y="43.3" transform="rotate(-90 46 43.3)">GND</text>
<text x="52.4" y="46.7">SN74LVC1G14DBV</text>
<text x="80.3" y="43.3" transform="rotate(-90 80.3 43.3)">GND</text>
<text x="86.7" y="46.7">SN74LVC1G14DBV</text>
<text x="120.6" y="44.1">0.1uF</text>
<text x="185.3" y="46">GND</text>
<text x="209.9" y="43.1" transform="rotate(-90 209.9 43.1)">VCC</text>
<text x="19.5" y="51.8">GND</text>
<text x="116" y="52.4">GND</text>
<text x="182.9" y="50.6">TP2</text>
<text x="182.9" y="53.2">TestPoint</text>
<text x="209.9" y="48.4" transform="rotate(-90 209.9 48.4)">GND</text>
<text x="215.6" y="51.8">SN74LVC1G14DBV</text>
<text x="236.2" y="51.3">TP1</text>
<text x="236.2" y="53.8">TestPoint</text>
<text x="43" y="58.1">GND</text>
<text x="77.3" y="58.1">GND</text>
<text x="206.9" y="62.6">GND</text>
<text x="81.8" y="70.8">R15</text>
<text x="88.1" y="69.5">GND</text>
<text x="92.1" y="68.3">0.1uF</text>
<text x="92.6" y="71.4">R5</text>
<text x="93.9" y="66.4">C5</text>
<text x="101.5" y="70.8">R7</text>
<text x="170" y="68.9">GND</text>
<text x="229.9" y="67">C15</text>
<text x="229.9" y="69.5">1uF</text>
<text x="82.6" y="73.4">2k</text>
<text x="92.7" y="74">1k</text>
<text x="101.6" y="73.4">1k</text>
<text x="224.6" y="77.2">GND</text>
<text x="45.6" y="82.2">C3</text>
<text x="130.8" y="79.7">C10</text>
<text x="130.8" y="82.2">0.1uF</text>
<text x="155.5" y="78.4">R11</text>
<text x="155.5" y="81">100</text>
<text x="240.1" y="83.5">10uF</text>
<text x="240.6" y="81">C30</text>
<text x="44.2" y="84.8">0.1uF</text>
<text x="76.7" y="88.6">GND</text>
<text x="81.1" y="87.3">0.1uF</text>
<text x="81.8" y="85.4">C33</text>
<text x="113.7" y="88">U3</text>
<text x="126.2" y="88.6">GND</text>
<text x="139.7" y="88.6">C14</text>
<text x="149.8" y="86.1">C18</text>
<text x="149.8" y="88.6">470pF</text>
<text x="187.9" y="87.3">R24</text>
<text x="187.9" y="89.9">10k</text>
<text x="201.5" y="84.8">IN-</text>
<text x="201.5" y="87.3">RG</text>
<text x="201.5" y="89.9">RG</text>
<text x="221.5" y="87.3">VOUT</text>
<text x="222.3" y="84.8">VS+</text>
<text x="222.7" y="89.9">REF</text>
<text x="39.8" y="94.9">GND</text>
<text x="57.1" y="93.7">R3</text>
<text x="104.6" y="94.9">1A</text>
<text x="112.7" y="95.8" transform="rotate(-90 112.7 95.8)">VCC</text>
<text x="113.7" y="90.5">SN74CBT3253</text>
<text x="115" y="94.9">1B1</text>
<text x="137.8" y="92.4">2200pF</text>
<text x="144.6" y="94.9">GND</text>
<text x="155.5" y="90.5">R12</text>
<text x="155.5" y="93">100</text>
<text x="201.5" y="92.4">IN+</text>
<text x="222.3" y="92.4">VS-</text>
<text x="255.3" y="93.7">R13</text>
<text x="44.4" y="101.3">U10</text>
<text x="57.1" y="96.2">270</text>
<text x="104.6" y="97.5">2A</text>
<text x="115" y="100">1B3</text>
<text x="115" y="97.5">1B2</text>
<text x="149.8" y="100">C19</text>
<text x="232.3" y="99.4">GND</text>
<text x="245.6" y="100">DNP</text>
<text x="245.7" y="97.5">C21</text>
<text x="255.3" y="96.2">100</text>
<text x="29" y="107">0.01uF</text>
<text x="31" y="104.5">C2</text>
<text x="42.2" y="103.8">GALI-39</text>
<text x="57.6" y="107">0.01uF</text>
<text x="59" y="104.5">C32</text>
<text x="71" y="105.1">R4</text>
<text x="71.1" y="107.6">20</text>
<text x="78.6" y="107.6">GND</text>
<text x="80.7" y="105.1">ADT4-6T+</text>
<text x="83.9" y="107.6">TR1</text>
<text x="104.6" y="107.6">S1</text>
<text x="104.6" y="105.1">S0</text>
<text x="115" y="102.6">1B4</text>
<text x="115" y="107.6">2B1</text>
<text x="149.8" y="102.6">470pF</text>
<text x="44.8" y="113.2" transform="rotate(-90 44.8 113.2)">GND</text>
<text x="104.6" y="112.7">1OE</text>
<text x="115" y="110.2">2B2</text>
<text x="115" y="112.7">2B3</text>
<text x="144.6" y="108.9">GND</text>
<text x="229.9" y="110.8">C24</text>
<text x="229.9" y="113.4">1uF</text>
<text x="245.6" y="111.5">DNP</text>
<text x="245.7" y="108.9">C20</text>
<text x="68.6" y="114.6">R1</text>
<text x="68.6" y="117.2">270</text>
<text x="80" y="114.6">R2</text>
<text x="80" y="117.2">270</text>
<text x="104.6" y="115.3">2OE</text>
<text x="112.7" y="116.4" transform="rotate(-90 112.7 116.4)">GND</text>
<text x="115" y="115.3">2B4</text>
<text x="266" y="116.5">SJ-3524-SMT</text>
<text x="271.8" y="119.1">J4</text>
<text x="18.9" y="123.5">GND</text>
<text x="41.8" y="125.4">GND</text>
<text x="64.6" y="125.4">GND</text>
<text x="76" y="125.4">GND</text>
<text x="154.9" y="124.8">100</text>
<text x="155.5" y="122.2">R9</text>
<text x="224.6" y="121">GND</text>
<text x="240" y="124.2">C29</text>
<text x="241.1" y="121.6">GND</text>
<text x="255.3" y="124.2">R14</text>
<text x="258.3" y="121.6">GND</text>
<text x="31.8" y="129.9">J5</text>
<text x="51.9" y="130.2">C28</text>
<text x="103.3" y="131.8">GND</text>
<text x="148.6" y="129.9">C16</text>
<text x="187.9" y="131.1">R23</text>
<text x="200.9" y="128.6">IN-</text>
<text x="200.9" y="131.1">RG</text>
<text x="220.9" y="131.1">VOUT</text>
<text x="221.7" y="128.6">VS+</text>
<text x="239.5" y="126.7">10uF</text>
<text x="255.3" y="126.7">100</text>
<text x="23.4" y="132.4">B4B-XH-A_LF__SN_</text>
<text x="51.1" y="132.8">0.1uF</text>
<text x="137.1" y="136.2">2200pF</text>
<text x="138.4" y="133">C12</text>
<text x="148.6" y="132.4">470pF</text>
<text x="154.9" y="134.3">R10</text>
<text x="154.9" y="136.9">100</text>
<text x="187.9" y="133.7">10k</text>
<text x="200.9" y="133.7">RG</text>
<text x="200.9" y="136.2">IN+</text>
<text x="221.7" y="136.2">VS-</text>
<text x="222.1" y="133.7">REF</text>
<text x="58.9" y="143.2">GND</text>
<text x="144" y="138.8">GND</text>
<text x="148.6" y="143.8">C17</text>
<text x="235.4" y="138.1">GND</text>
<text x="239.3" y="143.2">U7</text>
<text x="42.5" y="147">R8</text>
<text x="42.5" y="149.6">4.7k</text>
<text x="51.4" y="147">R17</text>
<text x="51.4" y="149.6">4.7k</text>
<text x="148.6" y="146.4">470pF</text>
<text x="144" y="152.1">GND</text>
<text x="214.6" y="154">C23</text>
<text x="233.5" y="150.8">VIN</text>
<text x="233.5" y="154.6">GND</text>
<text x="236.9" y="154.6">AP7343</text>
<text x="242.8" y="150.8">VOUT</text>
<text x="259.1" y="154">C26</text>
<text x="268.6" y="154">C27</text>
<text x="276.8" y="154">R18</text>
<text x="36.1" y="159.7">Conn_02x08_Odd_Even</text>
<text x="45.8" y="157.2">J3</text>
<text x="162.5" y="159">TP3</text>
<text x="162.5" y="161.5">TestPoint</text>
<text x="214.6" y="156.5">1uF</text>
<text x="233.5" y="158.4">EN</text>
<text x="244.9" y="158.4">NC</text>
<text x="259.1" y="156.5">1uF</text>
<text x="268.6" y="156.5">1uF</text>
<text x="276.8" y="156.5">2.2k</text>
<text x="23.5" y="164.8">C25</text>
<text x="23.5" y="167.3">0.1uF</text>
<text x="66.6" y="162.3">R6 OR FERRITE BEAD</text>
<text x="66.6" y="164.8">20</text>
<text x="209.4" y="164.2">GND</text>
<text x="253.8" y="164.2">GND</text>
<text x="263.4" y="164.2">GND</text>
<text x="272.3" y="164.2">GND</text>
<text x="66.4" y="173.7">C11</text>
<text x="80" y="172.4">C7</text>
<text x="92.9" y="169.9">INPUT</text>
<text x="115.5" y="169.9">OUTPUT</text>
<text x="142.2" y="172.4">C4</text>
<text x="158" y="171.8">GND</text>
<text x="18.3" y="175.6">GND</text>
<text x="66.4" y="176.2">0.1uF</text>
<text x="80" y="175">10uF</text>
<text x="114.5" y="175">COMMON</text>
<text x="114.5" y="177.5">COMMON</text>
<text x="142.2" y="175">10uF</text>
<text x="60.8" y="183.8">GND</text>
<text x="75.4" y="182.6">GND</text>
<text x="128.7" y="185.1">GND</text>
<text x="137.6" y="182.6">GND</text>
<text x="44.9" y="191.5">GND</text>
</g>
<g font-size="1.3" fill="#0f0f0f">
<text x="50.2" y="25.8">5V_FILT</text>
<text x="84.5" y="25.8">5V_FILT</text>
<text x="130.1" y="35.4">CLK1</text>
<text x="172.7" y="30.4">5V_FILT</text>
<text x="214" y="30.9">5V_FILT</text>
<text x="64.2" y="38.5">CLK1</text>
<text x="97.2" y="38.5">CLK2</text>
<text x="105.4" y="37.3">SET</text>
<text x="122.5" y="37.3">PREN</text>
<text x="130.1" y="38">FB1</text>
<text x="130.1" y="40.5">CLK2</text>
<text x="173.3" y="40.5">FB1</text>
<text x="173.3" y="38">LO_Q</text>
<text x="130.1" y="45.6">5V_FILT</text>
<text x="130.1" y="43.1">FB2</text>
<text x="173.3" y="43.1">FB2</text>
<text x="192.4" y="43.7">FB1</text>
<text x="234.3" y="43.7">LO_I</text>
<text x="130.1" y="48.1">PREN</text>
<text x="130.1" y="50.7">5V_FILT</text>
<text x="130.1" y="53.2">PREN</text>
<text x="229.2" y="61.5">5V_FILT</text>
<text x="112.4" y="77.3">5V_FILT</text>
<text x="57.1" y="87.5">12V_FILT</text>
<text x="234.3" y="88.8">REF_V</text>
<text x="95.2" y="104">LO_I</text>
<text x="95.2" y="106.6">LO_Q</text>
<text x="227.9" y="106.6">5V_FILT</text>
<text x="40" y="135.1">5V_FILT</text>
<text x="40" y="137.7">GND</text>
<text x="233.7" y="132.6">REF_V</text>
<text x="40" y="142.7">SCL</text>
<text x="40" y="140.2">SDA</text>
<text x="202.5" y="149.7">5V_FILT</text>
<text x="255.9" y="149.7">REF_V</text>
<text x="28.5" y="152.3">3_3V</text>
<text x="224.1" y="153.5">GND</text>
<text x="32.4" y="161.8">SET</text>
<text x="32.4" y="164.3">SDA</text>
<text x="32.4" y="166.8">12_0V</text>
<text x="55.2" y="164.3">SCL</text>
<text x="56.6" y="166.8">12_0V</text>
<text x="79" y="166.8">12V_FILT</text>
<text x="139.7" y="168.7">5V_FILT</text>
<text x="31.7" y="177">3_3V</text>
<text x="56.5" y="177">3_3V</text>
</g>
<g font-size="1.3" fill="#a90000">
<text x="44.9" y="31.8" transform="rotate(-90 44.9 31.8)">5</text>
<text x="79.2" y="31.8" transform="rotate(-90 79.2 31.8)">5</text>
<text x="23.7" y="38.6">2</text>
<text x="38" y="38.6">2</text>
<text x="58.3" y="38.6">4</text>
<text x="72.3" y="38.6">2</text>
<text x="92.6" y="38.6">4</text>
<text x="208.8" y="36.9" transform="rotate(-90 208.8 36.9)">5</text>
<text x="21.5" y="42.7" transform="rotate(-90 21.5 42.7)">1</text>
<text x="44.9" y="47.1" transform="rotate(-90 44.9 47.1)">3</text>
<text x="79.2" y="47.1" transform="rotate(-90 79.2 47.1)">3</text>
<text x="201.8" y="43.7">2</text>
<text x="222.2" y="43.7">4</text>
<text x="208.8" y="52.2" transform="rotate(-90 208.8 52.2)">3</text>
<text x="196.8" y="83.7">1</text>
<text x="229.8" y="83.7">8</text>
<text x="196.8" y="86.2">2</text>
<text x="196.8" y="88.8">3</text>
<text x="229.8" y="88.8">6</text>
<text x="229.8" y="86.2">7</text>
<text x="81.2" y="91.3">1</text>
<text x="88.8" y="91.3">6</text>
<text x="102.1" y="93.8">7</text>
<text x="111.6" y="91.5" transform="rotate(-90 111.6 91.5)">16</text>
<text x="119.9" y="93.8">6</text>
<text x="196.8" y="91.3">4</text>
<text x="229.8" y="91.3">5</text>
<text x="81.2" y="96.4">2</text>
<text x="81.2" y="101.5">3</text>
<text x="88.8" y="101.5">4</text>
<text x="88.8" y="96.4">5</text>
<text x="102.1" y="96.4">9</text>
<text x="119.9" y="101.5">3</text>
<text x="119.9" y="98.9">4</text>
<text x="119.9" y="96.4">5</text>
<text x="101.5" y="104">14</text>
<text x="102.1" y="106.5">2</text>
<text x="119.3" y="106.5">10</text>
<text x="20.8" y="113.8" transform="rotate(-90 20.8 113.8)">1</text>
<text x="23.1" y="109.7">2</text>
<text x="39.3" y="109.7">1</text>
<text x="52" y="109.7">3</text>
<text x="102.1" y="111.6">1</text>
<text x="119.3" y="109.1">11</text>
<text x="119.3" y="111.6">12</text>
<text x="43.7" y="116.3" transform="rotate(-90 43.7 116.3)">2</text>
<text x="101.5" y="114.2">15</text>
<text x="111.6" y="118.8" transform="rotate(-90 111.6 118.8)">8</text>
<text x="119.3" y="114.2">13</text>
<text x="196.1" y="127.5">1</text>
<text x="196.1" y="130">2</text>
<text x="229.1" y="130">7</text>
<text x="229.1" y="127.5">8</text>
<text x="34.8" y="135.1">1</text>
<text x="34.8" y="137.7">2</text>
<text x="196.1" y="132.6">3</text>
<text x="196.1" y="135.1">4</text>
<text x="229.1" y="135.1">5</text>
<text x="229.1" y="132.6">6</text>
<text x="34.8" y="140.2">3</text>
<text x="34.8" y="142.7">4</text>
<text x="231" y="149.7">1</text>
<text x="248.8" y="149.7">5</text>
<text x="231" y="153.5">2</text>
<text x="41.8" y="161.8">1</text>
<text x="50.7" y="161.8">2</text>
<text x="231" y="157.3">3</text>
<text x="248.8" y="157.3">4</text>
<text x="41.8" y="164.3">3</text>
<text x="41.8" y="166.9">5</text>
<text x="50.7" y="164.3">4</text>
<text x="50.7" y="166.9">6</text>
<text x="41.8" y="169.4">7</text>
<text x="41.8" y="172">9</text>
<text x="50.1" y="172">10</text>
<text x="50.7" y="169.4">8</text>
<text x="89.4" y="168.8">1</text>
<text x="125" y="173.9">2</text>
<text x="125" y="168.8">3</text>
<text x="41.2" y="174.5">11</text>
<text x="41.2" y="177">13</text>
<text x="41.2" y="179.6">15</text>
<text x="50.1" y="174.5">12</text>
<text x="50.1" y="177">14</text>
<text x="50.1" y="179.6">16</text>
<text x="125" y="176.4">4</text>
</g>
<g font-size="1.3" fill="#0000c2">
<text x="167" y="87">1B4 +</text>
<text x="174.2" y="87">2B1</text>
<text x="167" y="99">1B1 + 2B4</text>
<text x="167" y="130.8">1B3 + 2B2</text>
<text x="167" y="142.8">1B2 + 2B3</text>
<text x="151.3" y="174.2">This is a grounded</text>
<text x="151.5" y="178.3">attaching a probe.</text>
<text x="153.4" y="176.2">header pin for</text>
</g>
<g font-size="1" fill="#a90000">
<text x="137.2" y="35.4">3</text>
<text x="167.2" y="30.3">14</text>
<text x="167.7" y="35.4">5</text>
<text x="136.7" y="40.5">11</text>
<text x="137.2" y="37.9">2</text>
<text x="167.7" y="40.5">6</text>
<text x="167.7" y="37.9">9</text>
<text x="136.7" y="43">12</text>
<text x="137.2" y="45.5">1</text>
<text x="167.7" y="43">8</text>
<text x="136.7" y="53.2">10</text>
<text x="136.7" y="50.6">13</text>
<text x="137.2" y="48.1">4</text>
<text x="167.7" y="60.8">7</text>
<text x="262.3" y="103.3">2</text>
<text x="262.3" y="105.9">4</text>
<text x="262.3" y="110.9">1</text>
<text x="262.3" y="108.4">3</text>
</g>
<g font-size="1" fill="#006464">
<text x="161.6" y="31.2">VCC</text>
<text x="141.3" y="38.9">1D</text>
<text x="141.3" y="36.3">1CLK</text>
<text x="141.3" y="41.4">2CLK</text>
<text x="162.5" y="36.3">1Q</text>
<text x="162.5" y="41.4">1Q</text>
<text x="162.5" y="38.9">2Q</text>
<text x="141.3" y="46.5">1CLR</text>
<text x="141.3" y="43.9">2D</text>
<text x="162.5" y="43.9">2Q</text>
<text x="141.3" y="49">1PRE</text>
<text x="141.3" y="51.6">2CLR</text>
<text x="141.3" y="54.1">2PRE</text>
<text x="161.4" y="61.7">GND</text>
</g>
</svg>
